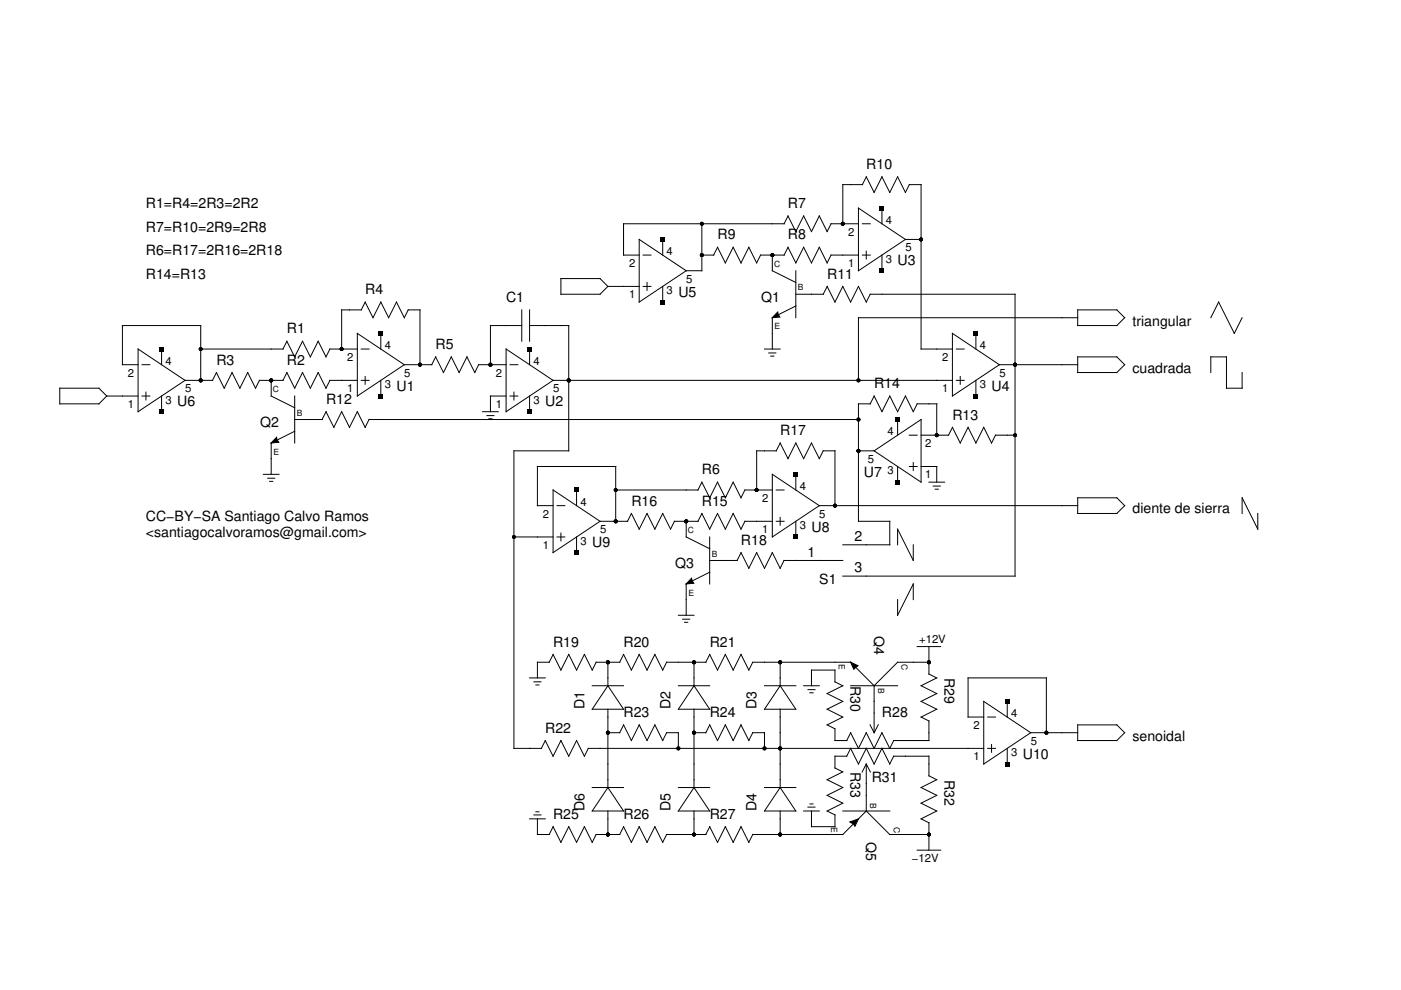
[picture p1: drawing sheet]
<svg xmlns="http://www.w3.org/2000/svg" width="297mm" height="210mm" viewBox="0 0 297 210" stroke-linecap="round" stroke-linejoin="round" font-family="sans-serif">
<g fill="none" stroke="#000" stroke-width=".21">
<path d="M182.8 39.1l.9-1.6 1.6 3.3 1.7-3.3 1.6 3.3 1.7-3.3 1.7 3.3 .8-1.7h2.5v34.9h6.6M182.9 39.1h-4.2v8.3M118.9 59.1h8.3l1.7 1.6-1.7 1.7h-8.3zM135.5 50.8l10 6.6-10 6.6zM136.4 54.1h1.6M137.2 59.9v1.7M140.5 50.8v3.3M148.8 54.1h2.5M148.8 47.4v10h-3.3M151.3 54.1l.8-1.7 1.7 3.3 1.6-3.3 1.7 3.3 1.7-3.3 1.6 3.3 .9-1.6h5M163.7 54.1v3.3l5 2.5M166.2 54.1l.9-1.7 1.6 3.3 1.7-3.3 1.6 3.3 1.7-3.3 1.7 3.3 .8-1.6h5.8"/>
<path d="M166.2 47.4l.9-1.6 1.6 3.3 1.7-3.3 1.6 3.3 1.7-3.3 1.7 3.3 .8-1.7h5.8M166.3 47.4h-34.1v6.7h3.3M168.7 57.4v10M182 44.1l10 6.7-10 6.6zM182.8 54.1h1.7M182.8 47.4h1.7M183.7 53.3v1.6M187 44.1v3.3M187 54.1v3.3M192 50.8h3.3M29.3 77.3h-3.3v-8.3h16.6v11.6M29.3 74l9.9 6.6-9.9 6.7z"/>
<path d="M30.1 77.3h1.7M34.3 74v3.3M60.8 79l1.7 3.3 1.6-3.3 1.7 3.3 1.7-3.3 1.6 3.3 .8-1.7h5.9M60.8 72.3l1.7 3.4 1.6-3.4 1.7 3.4 1.7-3.4 1.6 3.4 .8-1.7h5.9M60.8 79l-.8 1.6h-5l-.8 1.7-1.7-3.3-1.6 3.3-1.7-3.3-1.7 3.3-1.6-3.3-.8 1.6h-5.9M60.8 72.3l-.8 1.7h-17.4M75.8 70.7l9.9 6.6-9.9 6.7zM76.6 74h1.6M76.6 65.7l.8-1.7 1.7 3.4 1.6-3.4 1.7 3.4 1.7-3.4 1.6 3.4 .9-1.7h2.4v11.6M76.6 65.7h-4.2v8.3M77.4 79.8v1.7M80.7 70.7v3.3"/>
<path d="M85.7 77.3h5.9l.8-1.6 1.6 3.3 1.7-3.3 1.6 3.3 1.7-3.3 1.7 3.3 .8-1.7h5.8M107.3 74l10 6.6-10 6.7zM108.1 77.3h1.7M110.6 69h-6.6v8.3M110.6 65.7v6.6M112.3 69h8.3v26.6h-11.6v63.1h5.8M112.3 65.7v6.6M112.3 74v3.3M128.9 60.7h6.6M136.4 60.7h1.6M140.5 60.7v3.3M162.1 74h3.3"/>
<path d="M163 74.8h1.5M163.4 75.5h.7M164.9 66.2l.1 .5 .4 .5-1.7 .2zM168.7 62.4h5.9l.8-1.7 1.6 3.3 1.7-3.3 1.6 3.3 1.7-3.3 1.7 3.3 .8-1.6h30.7v59.8h-36.5M168.7 64.9l-5 2.5v6.6M201.9 70.7l10 6.6-10 6.7zM202.8 74h1.6M203.6 79.8v1.7M206.9 70.7v3.3M211.9 77.3h16.6M228.5 65.7h8.3l1.7 1.7-1.7 1.6h-8.3zM228.5 67.4h-46.5v13.2"/>
<path d="M228.5 75.7h8.3l1.7 1.6-1.7 1.7h-8.3zM256.7 79v-3.3h3.3v6.6h3.4v-3.3M256.7 67.4l1.7-3.4 3.3 6.7 1.7-3.3M12.7 82.3h8.3l1.6 1.7-1.6 1.6h-8.3zM22.6 84h6.7M30.1 84h1.7M30.9 83.1v1.7M34.3 84v3.3M57.5 80.6v3.4l5 2.5M58.6 92.7l.1 .6 .4 .5-1.6 .1zM62.5 91.4l-5 2.5v6.7M62.5 84v9.9"/>
<path d="M62.5 88.9h5.8M68.3 88.9l.8-1.6 1.7 3.3 1.6-3.3 1.7 3.3 1.7-3.3 1.6 3.3 .8-1.7h103.8M76.6 80.6h1.6M80.7 80.6v3.4M102.3 87.3h3.3M103.2 88.1h1.5M103.6 88.8h.7M107.3 84h-3.3v3.3M108.1 84h1.7M109 83.1v1.7M112.3 84v3.3M117.3 80.6h84.6"/>
<path d="M164.6 95.6l.8-1.7 1.7 3.3 1.6-3.3 1.7 3.3 1.6-3.3 1.7 3.3 .8-1.6h2.5v11.6M164.6 95.6h-4.2v8.3M182 95.6h3.3M185.3 95.6l10-6.7v13.3zM185.3 84l1.7 3.3 1.6-3.3 1.7 3.3 1.7-3.3 1.6 3.3 .9-1.7h4.1v6.7M185.3 84l-.8 1.6h-2.5v24.9h6.6v5h-9.9M190.3 88.9v3.4M190.3 98.9v3.3M192.8 98.9h1.7M192.8 92.3h1.7M193.6 98.1v1.6M195.3 98.9h3.3v3.3"/>
<path d="M195.3 92.3h5.8M201.1 92.3l.8-1.7 1.7 3.3 1.6-3.3 1.7 3.3 1.7-3.3 1.6 3.3 .9-1.6h4.1M202.8 80.6h1.6M206.9 80.6v3.4M55.8 100.6h3.4M56.8 101.4h1.4M57.2 102.1h.6M109 113.8h8.3M117.3 107.2h-3.4v-8.3h16.6v11.6M117.3 103.9l9.9 6.6-9.9 6.7zM118.1 107.2h1.7M118.1 113.8h1.7"/>
<path d="M118.9 113v1.7M122.2 103.9v3.3M122.2 113.8v3.4M145.5 110.5v3.3l5 2.5M148.8 108.9l1.7 3.3 1.6-3.3 1.7 3.3 1.6-3.3 1.7 3.3 .8-1.7h5.8M148.8 102.2l1.7 3.3 1.6-3.3 1.7 3.3 1.6-3.3 1.7 3.3 .8-1.6h5.8M148.8 108.9l-.8 1.6h-5l-.8 1.7-1.7-3.3-1.7 3.3-1.6-3.3-1.7 3.3-1.6-3.3-.8 1.6h-5.9M148.8 102.2l-.8 1.7h-17.5M150.5 113.8v10M150.5 118.8h5.8M156.3 118.8l.8-1.6 1.7 3.3 1.6-3.3 1.7 3.3 1.6-3.3 1.7 3.3 .8-1.7h12.5M163.7 100.6l10 6.6-10 6.6z"/>
<path d="M164.6 110.5h1.6M164.6 103.9h1.6M165.4 109.7v1.7M168.7 100.6v3.3M168.7 110.5v3.3M173.7 107.2h54.8M190.3 115.5v-3.3l3.3 6.6v-3.3M196.9 102.2h3.4M197.9 103.1h1.5M198.3 103.7h.6M228.5 105.5h8.3l1.7 1.7-1.7 1.7h-8.3zM263.4 108.9v-3.4l3.3 6.7v-3.3"/>
<path d="M117.3 138.8l1.6 3.3 1.7-3.3 1.6 3.3 1.7-3.3 1.7 3.3 .8-1.7h5l.8-1.6M117.3 138.8l-.8 1.6h-2.6v3.3M132.2 138.8l1.7 3.3 1.6-3.3 1.7 3.3 1.6-3.3 1.7 3.3 .8-1.7h8.4M143.8 130.5h3.3M144.7 131.3h1.5M145.2 131.9h.6M146.6 122.6l.1 .5 .4 .6-1.6 .1zM150.5 121.3l-5 2.5v6.7M190.3 127.1v3.4l3.3-6.7v3.3M194.5 137.1h4.9M196.9 137.1v5.8M112.3 143.7h3.3"/>
<path d="M113.2 144.6h1.5M113.6 145.2h.7M114.8 158.7l.8-1.7 1.7 3.3 1.6-3.3 1.7 3.3 1.6-3.3 1.7 3.3 .8-1.6h83.9M125.6 145.4h6.6M128.9 145.4l3.3 5h-6.6zM128.9 140.4v5M128.9 150.4v16.6M132.2 153.7l1.7 3.3 1.6-3.3 1.7 3.3 1.6-3.3 1.7 3.3 .8-1.6h2.5v3.3M132.2 153.7l-.8 1.7h-2.5M143.8 145.4h6.7M147.1 145.4l3.4 5h-6.7zM147.1 140.4v5"/>
<path d="M147.1 150.4v16.6M147.1 155.4h2.6M149.6 140.4l.9-1.6 1.6 3.3 1.7-3.3 1.6 3.3 1.7-3.3 1.7 3.3 .8-1.7h20.7l5 5M149.6 155.4l.9-1.7 1.6 3.3 1.7-3.3 1.6 3.3 1.7-3.3 1.7 3.3 .8-1.6h2.5v3.3M162.1 145.4h6.6M165.4 140.4v5M165.4 150.4v16.6M165.4 145.4l3.3 5h-6.6zM170.4 145.4h3.3M171.3 146.2h1.5M171.7 146.9h.7M177 144.6v-2.5h-5v3.3"/>
<path d="M177 144.6l1.7 .8-3.3 1.7 3.3 1.6-3.3 1.7 3.3 1.6-3.3 1.7 1.6 .8v2.5h2.6l.8-1.6M180.3 140.4l1.6 .8-.9 .7zM180.3 145.4h10M185.3 145.4v10l-.8-1.7M186.2 153.7l-.9 1.6M196.9 140.4h-6.6l-5 5M196.9 142.9l1.7 .8-3.3 1.7 3.3 1.7-3.3 1.6 3.3 1.7-3.3 1.6 1.6 .9v4.1h-7.4l-.9 1.7-1.6-3.3-1.7 3.3-1.6-3.3-1.7 3.3-1.7-3.3M208.6 148.7l9.9 6.7-9.9 6.6zM208.6 152h-3.4v-8.3h16.7v11.7M209.4 158.7h1.7M209.4 152h1.7M210.2 157.8v1.7"/>
<path d="M213.6 148.7v3.3M213.6 158.7v3.3M218.5 155.4h10M228.5 153.7h8.3l1.7 1.7-1.7 1.6h-8.3zM112.3 173.6h3.3M113.2 172.8h1.5M113.6 172.1h.7M113.9 173.6v3.3h2.6l.8-1.6M117.3 175.3l1.6 3.3 1.7-3.3 1.6 3.3 1.7-3.3 1.7 3.3 .8-1.7h5l.8-1.6M125.6 167h6.6M128.9 172v4.9M128.9 167l3.3 5h-6.6z"/>
<path d="M132.2 175.3l1.7 3.3 1.6-3.3 1.7 3.3 1.6-3.3 1.7 3.3 .8-1.7h8.4M143.8 167h6.7M147.1 172v4.9M147.1 167l3.4 5h-6.7zM162.1 167h6.6M165.4 172v4.9M165.4 167l3.3 5h-6.6zM170.4 172h3.3M171.3 171.1h1.5M171.7 170.5h.7M178.7 172h9.9M180.2 174.3l1.8-.7-.7 1.6-.4-.5z"/>
<path d="M183.7 162l-.9 1.7M183.7 172l-5 4.9h-19.1l-.8 1.7-1.7-3.3-1.7 3.3-1.6-3.3-1.7 3.3-1.6-3.3-.9 1.6M183.7 172l4.9 4.9h8.3M184.5 163.7l-.8-1.7v10M189.4 160.3h7.5v4.2M189.5 160.3l-.9 1.7-1.6-3.3-1.7 3.3-1.6-3.3-1.7 3.3-1.7-3.3-.8 1.6h-2.5v2.6l1.7 .8-3.3 1.6 3.3 1.7-3.3 1.6 3.3 1.7-3.3 1.7 1.6 .8v2.5h-5v-3.3M196.9 164.5l1.7 .8-3.3 1.7 3.3 1.6-3.3 1.7 3.3 1.7-3.3 1.6 1.6 .8v5.9M194.5 180.3h4.9"/>
</g>
<g fill="#000">
<path d="M140 50.3h1v1h-1zM186.5 56.9h1v1h-1zM186.5 43.6h1v1h-1zM33.8 73.5h1v1h-1zM80.2 70.2h1v1h-1zM111.8 73.5h1v1h-1zM140 63.5h1v1h-1zM164.9 66.2l.1 .5 .4 .5-1.7 .2zM206.4 70.2h1v1h-1zM33.8 86.8h1v1h-1zM58.6 92.7l.1 .6 .4 .5-1.6 .1zM80.2 83.5h1v1h-1z"/>
<path d="M111.8 86.8h1v1h-1zM189.8 88.4h1v1h-1zM206.4 83.5h1v1h-1zM121.7 116.7h1v1h-1zM121.7 103.4h1v1h-1zM168.2 113.4h1v.9h-1zM168.2 100.1h1v1h-1zM189.8 101.7h1v1h-1zM146.6 122.6l.1 .5 .4 .6-1.6 .1zM180.3 140.4l1.6 .8-.9 .7zM213.1 148.2h.9v1h-.9zM180.2 174.3l1.8-.7-.7 1.6-.4-.5z"/>
<path d="M213.1 161.5h.9v1h-.9z"/>
<circle cx="148.8" cy="47.4" r=".42"/>
<circle cx="148.8" cy="54.1" r=".41"/>
<circle cx="163.7" cy="54.1" r=".42"/>
<circle cx="178.7" cy="47.4" r=".42"/>
<circle cx="195.3" cy="50.8" r=".42"/>
<circle cx="42.6" cy="74" r=".42"/>
<circle cx="72.4" cy="74" r=".42"/>
<circle cx="89" cy="77.3" r=".42"/>
<circle cx="104" cy="77.3" r=".42"/>
<circle cx="215.2" cy="77.3" r=".42"/>
<circle cx="42.6" cy="80.6" r=".42"/>
<circle cx="57.5" cy="80.6" r=".41"/>
<circle cx="120.6" cy="80.6" r=".41"/>
<circle cx="182" cy="95.6" r=".42"/>
<circle cx="182" cy="88.9" r=".42"/>
<circle cx="182" cy="80.6" r=".42"/>
<circle cx="198.6" cy="92.3" r=".41"/>
<circle cx="215.2" cy="92.3" r=".42"/>
<circle cx="109" cy="113.8" r=".42"/>
<circle cx="130.5" cy="103.9" r=".42"/>
<circle cx="130.5" cy="110.5" r=".41"/>
<circle cx="145.5" cy="110.5" r=".41"/>
<circle cx="160.4" cy="103.9" r=".42"/>
<circle cx="177" cy="107.2" r=".42"/>
<circle cx="128.9" cy="140.4" r=".42"/>
<circle cx="128.9" cy="155.4" r=".41"/>
<circle cx="143.8" cy="158.7" r=".42"/>
<circle cx="147.1" cy="140.4" r=".42"/>
<circle cx="147.1" cy="155.4" r=".41"/>
<circle cx="162.1" cy="158.7" r=".42"/>
<circle cx="165.4" cy="140.4" r=".42"/>
<circle cx="165.4" cy="158.7" r=".42"/>
<circle cx="196.9" cy="140.4" r=".42"/>
<circle cx="221.9" cy="155.4" r=".42"/>
<circle cx="128.9" cy="176.9" r=".42"/>
<circle cx="147.1" cy="176.9" r=".42"/>
<circle cx="165.4" cy="176.9" r=".42"/>
<circle cx="196.9" cy="176.9" r=".42"/>
</g>
<g font-size="3">
<text x="183.7" y="35.8">R10</text>
<text x="30.9" y="44.1">R1=R4=2R3=2R2</text>
<text x="167.1" y="44.1">R7</text>
<text x="30.9" y="49.1">R7=R10=2R9=2R8</text>
<text x="152.1" y="50.8">R9</text>
<text x="167.1" y="50.8">R8</text>
<text x="30.9" y="54.1">R6=R17=2R16=2R18</text>
<text x="30.9" y="59.1">R14=R13</text>
<text x="175.4" y="59.1">R11</text>
<text x="190.3" y="56.3">U3</text>
<text x="77.4" y="62.4">R4</text>
<text x="107.3" y="64">C1</text>
<text x="143.8" y="62.9">U5</text>
<text x="161.4" y="64">Q1</text>
<text x="60.8" y="70.7">R1</text>
<text x="240.1" y="69">triangular</text>
<text x="45.9" y="77.3">R3</text>
<text x="60.8" y="77.3">R2</text>
<text x="92.4" y="74">R5</text>
<text x="84.1" y="82.8">U1</text>
<text x="185.3" y="82.3">R14</text>
<text x="210.2" y="82.8">U4</text>
<text x="240.1" y="79">cuadrada</text>
<text x="37.6" y="86.2">U6</text>
<text x="69.1" y="85.6">R12</text>
<text x="115.6" y="86.2">U2</text>
<text x="201.9" y="88.9">R13</text>
<text x="55.2" y="90.6">Q2</text>
<text x="165.4" y="92.3">R17</text>
<text x="148.8" y="100.6">R6</text>
<text x="183.2" y="101.1">U7</text>
<text x="133.9" y="107.2">R16</text>
<text x="148.8" y="107.2">R15</text>
<text x="30.9" y="110.5">CC−BY−SA Santiago Calvo Ramos</text>
<text x="30.9" y="113.8">&lt;santiagocalvoramos@gmail.com&gt;</text>
<text x="172" y="112.7">U8</text>
<text x="240.1" y="108.9">diente de sierra</text>
<text x="125.6" y="116">U9</text>
<text x="157.1" y="115.5">R18</text>
<text x="171.2" y="118">1</text>
<text x="181.2" y="114.7">2</text>
<text x="143.1" y="120.5">Q3</text>
<text x="173.7" y="123.8">S1</text>
<text x="181.2" y="121.3">3</text>
<text x="117.3" y="137.1">R19</text>
<text x="132.2" y="137.1">R20</text>
<text x="150.5" y="137.1">R21</text>
<text x="185.3" y="134.8" transform="rotate(90 185.3 134.8)">Q4</text>
<text x="200.3" y="143.7" transform="rotate(90 200.3 143.7)">R29</text>
<text x="180.3" y="145.4" transform="rotate(90 180.3 145.4)">R30</text>
<text x="115.6" y="155.4">R22</text>
<text x="123.9" y="150.4" transform="rotate(-90 123.9 150.4)">D1</text>
<text x="132.2" y="152">R23</text>
<text x="142.2" y="150.4" transform="rotate(-90 142.2 150.4)">D2</text>
<text x="150.5" y="152">R24</text>
<text x="160.4" y="150.4" transform="rotate(-90 160.4 150.4)">D3</text>
<text x="187" y="152">R28</text>
<text x="216.9" y="160.9">U10</text>
<text x="240.1" y="157">senoidal</text>
<text x="180.3" y="163.7" transform="rotate(90 180.3 163.7)">R33</text>
<text x="184.8" y="165.8">R31</text>
<text x="200.3" y="165.3" transform="rotate(90 200.3 165.3)">R32</text>
<text x="117.3" y="173.6">R25</text>
<text x="123.9" y="172" transform="rotate(-90 123.9 172)">D6</text>
<text x="132.2" y="173.6">R26</text>
<text x="142.2" y="172" transform="rotate(-90 142.2 172)">D5</text>
<text x="150.5" y="173.6">R27</text>
<text x="160.4" y="172" transform="rotate(-90 160.4 172)">D4</text>
<text x="183.7" y="178.6" transform="rotate(90 183.7 178.6)">Q5</text>
</g>
<g font-size="2.4">
<text x="187.8" y="47.5">4</text>
<text x="179.8" y="50">2</text>
<text x="192" y="53.3">5</text>
<text x="133.4" y="56.6">2</text>
<text x="141.3" y="54.1">4</text>
<text x="145.5" y="59.9">5</text>
<text x="179.8" y="56.6">1</text>
<text x="187.8" y="55.8">3</text>
<text x="133.4" y="63.3">1</text>
<text x="141.3" y="62.4">3</text>
<text x="35.1" y="77.4">4</text>
<text x="73.6" y="76.5">2</text>
<text x="81.6" y="74">4</text>
<text x="113.1" y="77.4">4</text>
<text x="199.8" y="76.5">2</text>
<text x="207.7" y="74">4</text>
<text x="27.1" y="79.9">2</text>
<text x="39.2" y="83.2">5</text>
<text x="73.6" y="83.2">1</text>
<text x="81.6" y="82.3">3</text>
<text x="85.7" y="79.9">5</text>
<text x="105.1" y="79.9">2</text>
<text x="117.3" y="83.2">5</text>
<text x="199.8" y="83.2">1</text>
<text x="207.7" y="82.3">3</text>
<text x="211.9" y="79.9">5</text>
<text x="27.1" y="86.5">1</text>
<text x="35.1" y="85.7">3</text>
<text x="105.1" y="86.5">1</text>
<text x="113.1" y="85.7">3</text>
<text x="188.1" y="92.3">4</text>
<text x="196.1" y="94.8">2</text>
<text x="184" y="98.1">5</text>
<text x="188.1" y="100.6">3</text>
<text x="196.1" y="101.4">1</text>
<text x="123.1" y="107.2">4</text>
<text x="161.6" y="106.4">2</text>
<text x="169.6" y="103.9">4</text>
<text x="115.1" y="109.7">2</text>
<text x="127.2" y="113">5</text>
<text x="161.6" y="113">1</text>
<text x="169.6" y="112.2">3</text>
<text x="173.7" y="109.7">5</text>
<text x="115.1" y="116.4">1</text>
<text x="123.1" y="115.6">3</text>
<text x="194.9" y="136.3">+12V</text>
<text x="206.4" y="154.6">2</text>
<text x="214.4" y="152.1">4</text>
<text x="206.4" y="161.2">1</text>
<text x="214.4" y="160.4">3</text>
<text x="218.5" y="157.9">5</text>
<text x="193.4" y="182.8">−12V</text>
</g>
<g font-size="1.8">
<text x="164.1" y="56.6">C</text>
<text x="169.2" y="61.6">B</text>
<text x="164.2" y="69.9">E</text>
<text x="57.9" y="83.1">C</text>
<text x="62.9" y="88.1">B</text>
<text x="58" y="96.4">E</text>
<text x="145.8" y="113">C</text>
<text x="150.9" y="118">B</text>
<text x="145.9" y="126.3">E</text>
<text x="177.9" y="140.9" transform="rotate(90 177.9 140.9)">E</text>
<text x="191.1" y="140.8" transform="rotate(90 191.1 140.8)">C</text>
<text x="186.2" y="145.9" transform="rotate(90 186.2 145.9)">B</text>
<text x="184.5" y="170.3" transform="rotate(90 184.5 170.3)">B</text>
<text x="176.2" y="175.3" transform="rotate(90 176.2 175.3)">E</text>
<text x="189.5" y="175.3" transform="rotate(90 189.5 175.3)">C</text>
</g>
</svg>
